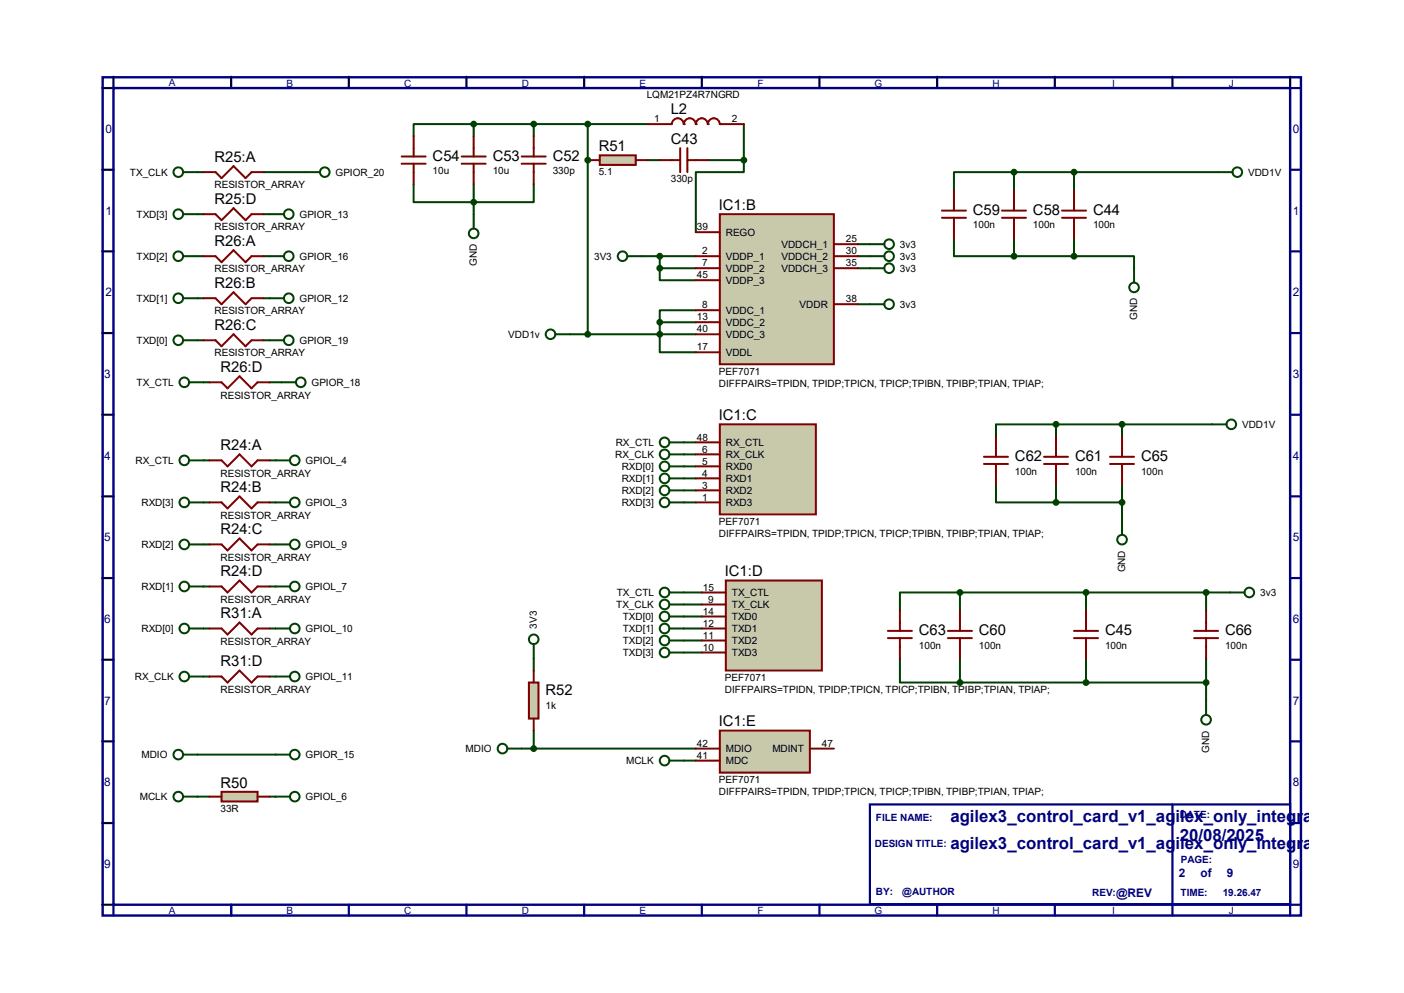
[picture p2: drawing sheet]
<svg xmlns="http://www.w3.org/2000/svg" width="297mm" height="210mm" viewBox="0 0 297 210" stroke-linecap="round" stroke-linejoin="round" font-family="sans-serif">
<path d="M21.7 16.3h253.5v177.3h-253.5zM24 18.6h248.9v172.7h-248.9z" fill="none" stroke="#000080" stroke-width=".51"/>
<g fill="none" stroke="#000080" stroke-width=".47">
<path d="M24 16.3v2.3h-2.3M48.9 16.3v2.3M73.8 16.3v2.3M98.7 16.3v2.3M123.6 16.3v2.3M148.5 16.3v2.3M173.4 16.3v2.3M198.2 16.3v2.3M223.1 16.3v2.3M248 16.3v2.3M272.9 16.3v2.3h2.3M21.7 35.9h2.3"/>
<path d="M272.9 35.9h2.3M21.7 53.2h2.3M272.9 53.2h2.3M21.7 70.4h2.3M272.9 70.4h2.3M21.7 87.7h2.3M272.9 87.7h2.3M21.7 105h2.3M272.9 105h2.3M21.7 122.3h2.3M21.7 139.5h2.3M272.9 122.3h2.3"/>
<path d="M272.9 139.5h2.3M21.7 156.8h2.3M272.9 156.8h2.3M21.7 174.1h2.3M272.9 174.1h2.3M21.7 191.3h2.3v2.3M48.9 191.3v2.3M73.8 191.3v2.3M98.7 191.3v2.3M123.6 191.3v2.3M148.5 191.3v2.3M173.4 191.3v2.3"/>
<path d="M198.2 191.3v2.3M223.1 191.3v2.3M248 191.3v2.3M275.2 191.3h-2.3v2.3"/>
</g>
<g fill="none" stroke="#000" stroke-width=".21">
<path d="M21.5 18.6h2.3M24 16.1v2.3M48.9 16.1v2.3M73.8 16.1v2.3M98.7 16.1v2.3M123.6 16.1v2.3M148.5 16.1v2.3M173.4 16.1v2.3M198.2 16.1l.1 2.3M223.1 16.1l.1 2.3M248 16.1l.1 2.3M272.9 16.1l.1 2.3"/>
<path d="M21.5 35.9h2.3M21.5 53.2h2.3M21.5 70.4h2.3M21.5 87.7h2.3M21.5 105h2.3M21.5 122.3h2.3M21.5 139.5h2.3M21.5 156.8h2.3M21.5 174.1h2.3M21.5 191.3h2.3"/>
</g>
<path d="M184 170.1h88.9v21.1h-88.9z" fill="#fff" stroke="#000080" stroke-width=".47"/>
<path d="M248 170.1v21.1" fill="none" stroke="#000080" stroke-width=".47"/>
<g fill="none" stroke="#004000" stroke-width=".42">
<path d="M87.5 38.9v3.9h12.7M100.2 26.2h-12.7v2.6M100.2 26.2h36.8M100.2 26.2v2.6M100.2 38.9v3.9M112.9 38.9v3.9h-12.7M112.9 26.2v2.6M124.3 26.2v7.7M137 33.9h2.6M149.7 33.9h7.7M157.4 33.9v2.5h-10.2v12.7M157.4 26.2v7.7"/>
<path d="M181.5 56.7h2.5M181.5 54.2h2.5M181.5 51.6h2.5M139.6 70.7v3.8h7.6M139.6 68.2h7.6M139.6 68.2v2.5M139.6 70.7h7.6M147.2 65.6h-7.6v2.6M181.5 64.3h2.5M144.7 98.6h2.5M144.7 96.1h2.5M144.7 93.6h2.5"/>
<path d="M144.7 106.3h2.5M144.7 103.7h2.5M144.7 101.2h2.5M144.7 138h3.8M144.7 135.5h3.8M144.7 132.9h3.8M144.7 130.4h3.8M144.7 127.8h3.8M144.7 125.3h3.8M144.7 160.9h2.5"/>
</g>
<circle cx="124.3" cy="33.9" r=".21" fill="#004000"/>
<g fill="none" stroke="#004000" stroke-width=".42">
<path d="M41.8 36.4h1.3M55.8 36.4h8.8M124.3 33.9v36.8M214.5 36.4h-12.7v3.8M214.5 36.4v3.8M214.5 36.4h43.2M227.2 36.4v3.8M41.8 54.2h1.3M41.8 45.3h1.3M55.8 54.2h1.2M55.8 45.3h1.2M100.2 42.8v2.5"/>
<path d="M135.8 54.2h11.4M139.6 56.7v2.6h7.6M139.6 54.2v2.5M139.6 56.7h7.6M201.8 50.4v3.8h12.7M214.5 50.4v3.8M214.5 54.2h12.7M227.2 54.2h12.7v2.5M227.2 50.4v3.8M41.8 63.1h1.3M41.8 72h1.3M55.8 63.1h1.2"/>
<path d="M55.8 72h1.2M120.5 70.7h19.1M43.1 97.4h1.2M43.1 80.9h1.2M57 97.4h1.3M57 80.9h2.6M223.4 89.7h-12.7v2.6M223.4 89.7h33M223.4 89.7v2.6M237.4 89.7v2.6M43.1 106.3h1.2M43.1 115.1h1.2"/>
<path d="M57 106.3h1.3M57 115.1h1.3M210.7 102.4v3.9h12.7M223.4 102.4v3.9M223.4 106.3h14M237.4 102.4v7.7M43.1 124h1.2M43.1 132.9h1.2M57 124h1.3M57 132.9h1.3M112.9 139.3v2.5M190.4 139.3v5.1h12.7"/>
<path d="M203.1 125.3h-12.7v3.8M203.1 125.3h57.1M203.1 125.3v3.8M203.1 139.3v5.1M229.7 125.3v3.8M229.7 139.3v5.1M255.1 125.3v3.8M255.1 139.3v8.9M41.8 159.6h16.5M43.1 143.1h1.2M57 143.1h1.3M110.4 158.3h36.8"/>
<path d="M112.9 154.5v3.8M203.1 144.4h52M41.8 168.5h2.5M57 168.5h1.3"/>
</g>
<path d="M152.3 45.3h24.1v31.7h-24.1z" fill="#c8c8aa" stroke="#800000" stroke-width=".42"/>
<path d="M147.2 54.2h5.1M147.2 56.7h5.1M147.2 49.1h5.1M147.2 59.3h5.1M176.4 54.2h5.1M176.4 56.7h5.1M176.4 51.6h5.1M147.2 65.6h5.1M147.2 68.2h5.1M147.2 74.5h5.1M147.2 70.7h5.1M176.4 64.3h5.1" fill="none" stroke="#800000" stroke-width=".42"/>
<path d="M152.3 89.7h20.3v19.1h-20.3z" fill="#c8c8aa" stroke="#800000" stroke-width=".42"/>
<path d="M147.2 98.6h5.1M147.2 96.1h5.1M147.2 93.6h5.1M147.2 103.7h5.1M147.2 101.2h5.1M147.2 106.3h5.1" fill="none" stroke="#800000" stroke-width=".42"/>
<path d="M153.5 122.8h20.4v19h-20.4z" fill="#c8c8aa" stroke="#800000" stroke-width=".42"/>
<path d="M148.5 127.8h5M148.5 138h5M148.5 135.5h5M148.5 132.9h5M148.5 130.4h5M148.5 125.3h5" fill="none" stroke="#800000" stroke-width=".42"/>
<path d="M152.3 154.5h19v8.9h-19z" fill="#c8c8aa" stroke="#800000" stroke-width=".42"/>
<path d="M142.1 26.2a1.27 1.27 0 0 1 1.3-1.2 1.27 1.27 0 0 1 1.3 1.2M147.2 158.3h5.1M171.3 158.3h5.1M147.2 160.9h5.1" fill="none" stroke="#800000" stroke-width=".42"/>
<g fill="none" stroke="#004000" stroke-width=".42">
<path d="M141.6 98.6h3.1M141.6 96.1h3.1M141.6 93.6h3.1M141.6 106.3h3.1M141.6 103.7h3.1M141.6 101.2h3.1M141.6 138h3.1M141.6 135.5h3.1M141.6 132.9h3.1M141.6 130.4h3.1M141.6 127.8h3.1M141.6 125.3h3.1"/>
<path d="M107.3 158.3h3.1M141.6 160.9h3.1"/>
<circle cx="140.6" cy="93.6" r="1.02"/>
<circle cx="140.6" cy="96.1" r="1.02"/>
<circle cx="140.6" cy="98.6" r="1.02"/>
<circle cx="140.6" cy="106.3" r="1.02"/>
<circle cx="140.6" cy="103.7" r="1.02"/>
<circle cx="140.6" cy="101.2" r="1.02"/>
<circle cx="140.6" cy="127.8" r="1.02"/>
<circle cx="140.6" cy="125.3" r="1.02"/>
<circle cx="140.6" cy="138" r="1.02"/>
<circle cx="140.6" cy="135.5" r="1.02"/>
<circle cx="140.6" cy="130.4" r="1.02"/>
<circle cx="140.6" cy="132.9" r="1.02"/>
<circle cx="106.3" cy="158.3" r="1.02"/>
<circle cx="140.6" cy="160.9" r="1.02"/>
</g>
<circle cx="144.7" cy="26.2" r=".21" fill="#800000"/>
<path d="M144.7 26.2a1.27 1.27 0 0 1 1.2-1.2 1.27 1.27 0 0 1 1.3 1.2" fill="none" stroke="#800000" stroke-width=".42"/>
<circle cx="147.2" cy="26.2" r=".21" fill="#800000"/>
<path d="M147.2 26.2a1.27 1.27 0 0 1 1.3-1.2 1.27 1.27 0 0 1 1.2 1.2" fill="none" stroke="#800000" stroke-width=".42"/>
<circle cx="149.7" cy="26.2" r=".21" fill="#800000"/>
<path d="M149.7 26.2a1.27 1.27 0 0 1 1.3-1.2 1.27 1.27 0 0 1 1.3 1.2" fill="none" stroke="#800000" stroke-width=".42"/>
<circle cx="152.3" cy="26.2" r=".21" fill="#800000"/>
<path d="M137 26.2h5.1M139.6 33.9h4.3M143.9 31.3v5.1M145.4 31.3v5.1M145.4 33.9h4.3M152.3 26.2h5.1M224.7 46.1h5M224.7 44.5h5M227.2 40.2v4.3M227.2 46.1v4.3" fill="none" stroke="#800000" stroke-width=".42"/>
<g fill="none" stroke="#004000" stroke-width=".42">
<path d="M257.7 36.4h3M132.7 54.2h3.1M184 54.2h3.1M184 56.7h3.1M184 51.6h3.1M239.9 56.7v3.1M184 64.3h3.1"/>
<circle cx="261.7" cy="36.4" r="1.02"/>
<circle cx="131.7" cy="54.2" r="1.02"/>
<circle cx="188.1" cy="51.6" r="1.02"/>
<circle cx="188.1" cy="54.2" r="1.02"/>
<circle cx="188.1" cy="56.7" r="1.02"/>
<circle cx="188.1" cy="64.3" r="1.02"/>
<circle cx="239.9" cy="60.8" r="1.02"/>
</g>
<path d="M126.9 32.9h7.6v2h-7.6z" fill="#c8c8aa" stroke="#800000" stroke-width=".42"/>
<g fill="none" stroke="#800000" stroke-width=".42">
<path d="M85 34.6h5M85 33.1h5M87.5 28.8v4.3M87.5 34.6v4.3M97.7 34.6h5M97.7 33.1h5M100.2 28.8v4.3M100.2 34.6v4.3M110.4 34.6h5M110.4 33.1h5M112.9 28.8v4.3M112.9 34.6v4.3"/>
<path d="M124.3 33.9h2.6M134.5 33.9h2.5"/>
</g>
<g fill="#004000" stroke="#004000" stroke-width=".42">
<circle cx="124.3" cy="26.2" r=".51"/>
<circle cx="157.4" cy="33.9" r=".51"/>
<circle cx="112.9" cy="26.2" r=".51"/>
<circle cx="100.2" cy="26.2" r=".51"/>
<circle cx="100.2" cy="42.8" r=".51"/>
<circle cx="139.6" cy="68.2" r=".51"/>
<circle cx="139.6" cy="70.7" r=".51"/>
<circle cx="124.3" cy="33.9" r=".51"/>
</g>
<g fill="none" stroke="#004000" stroke-width=".42">
<path d="M100.2 45.3v3"/>
<circle cx="100.2" cy="49.4" r="1.02"/>
</g>
<path d="M111.9 144.4h2v7.6h-2z" fill="#c8c8aa" stroke="#800000" stroke-width=".42"/>
<g fill="none" stroke="#800000" stroke-width=".42">
<path d="M43.1 36.4h2.5l1.3 1.3 2.5-2.6 2.5 2.6 1.3-1.3h2.6M43.1 45.3h2.5l1.3 1.3 2.5-2.6 2.5 2.6 1.3-1.3h2.6M43.1 54.2h2.5l1.3 1.3 2.5-2.6 2.5 2.6 1.3-1.3h2.6M199.3 46.1h5M199.3 44.5h5M201.8 40.2v4.3M201.8 46.1v4.3M212 46.1h5M212 44.5h5M214.5 40.2v4.3M214.5 46.1v4.3M43.1 63.1h2.5l1.3 1.2 2.5-2.5 2.5 2.5 1.3-1.2h2.6"/>
<path d="M43.1 72h2.5l1.3 1.2 2.5-2.5 2.5 2.5 1.3-1.2h2.6M44.3 97.4h2.6l1.2 1.2 2.6-2.5 2.5 2.5 1.3-1.2h2.5M44.3 80.9h2.6l1.2 1.2 2.6-2.5 2.5 2.5 1.3-1.2h2.5M208.2 98.1h5M208.2 96.6h5M210.7 92.3v4.3M210.7 98.1v4.3M220.9 98.1h5M220.9 96.6h5M223.4 92.3v4.3M223.4 98.1v4.3M234.8 98.1h5.1"/>
<path d="M234.8 96.6h5.1M237.4 92.3v4.3M237.4 98.1v4.3M44.3 106.3h2.6l1.2 1.2 2.6-2.5 2.5 2.5 1.3-1.2h2.5M44.3 115.1h2.6l1.2 1.3 2.6-2.5 2.5 2.5 1.3-1.3h2.5M44.3 124h2.6l1.2 1.3 2.6-2.5 2.5 2.5 1.3-1.3h2.5M44.3 132.9h2.6l1.2 1.3 2.6-2.5 2.5 2.5 1.3-1.3h2.5M187.8 135h5.1M187.8 133.4h5.1M190.4 129.1v4.3M190.4 135v4.3M200.5 135h5.1"/>
<path d="M200.5 133.4h5.1M203.1 129.1v4.3M203.1 135v4.3M227.2 135h5.1M227.2 133.4h5.1M229.7 129.1v4.3M229.7 135v4.3M252.6 135h5.1M252.6 133.4h5.1M255.1 129.1v4.3M255.1 135v4.3M44.3 143.1h2.6l1.2 1.3 2.6-2.6 2.5 2.6 1.3-1.3h2.5"/>
<path d="M112.9 141.8v2.6M112.9 152v2.5"/>
</g>
<g fill="#004000" stroke="#004000" stroke-width=".42">
<circle cx="112.9" cy="158.3" r=".51"/>
<circle cx="227.2" cy="54.2" r=".51"/>
<circle cx="214.5" cy="54.2" r=".51"/>
<circle cx="227.2" cy="36.4" r=".51"/>
<circle cx="214.5" cy="36.4" r=".51"/>
<circle cx="255.1" cy="144.4" r=".51"/>
<circle cx="255.1" cy="125.3" r=".51"/>
<circle cx="139.6" cy="54.2" r=".51"/>
<circle cx="139.6" cy="56.7" r=".51"/>
<circle cx="124.3" cy="70.7" r=".51"/>
<circle cx="229.7" cy="144.4" r=".51"/>
<circle cx="229.7" cy="125.3" r=".51"/>
<circle cx="237.4" cy="89.7" r=".51"/>
<circle cx="237.4" cy="106.3" r=".51"/>
<circle cx="223.4" cy="106.3" r=".51"/>
<circle cx="223.4" cy="89.7" r=".51"/>
<circle cx="203.1" cy="125.3" r=".51"/>
<circle cx="203.1" cy="144.4" r=".51"/>
</g>
<g fill="none" stroke="#004000" stroke-width=".42">
<path d="M38.7 36.4h3.1M38.7 45.3h3.1M38.7 54.2h3.1M57 45.3h3.1M57 54.2h3.1M38.7 63.1h3.1M38.7 72h3.1M57 63.1h3.1M57 72h3.1M117.5 70.7h3M40 80.9h3.1M40 97.4h3.1"/>
<path d="M58.3 97.4h3M59.6 80.9h3M256.4 89.7h3.1M40 106.3h3.1M40 115.1h3.1M58.3 106.3h3M58.3 115.1h3M237.4 110.1v3M40 124h3.1M40 132.9h3.1M58.3 124h3M58.3 132.9h3"/>
<path d="M112.9 136.2v3.1M260.2 125.3h3.1M38.7 159.6h3.1M40 143.1h3.1M58.3 143.1h3M58.3 159.6h3M255.1 148.2v3M38.7 168.5h3.1M58.3 168.5h3"/>
<circle cx="37.7" cy="36.4" r="1.02"/>
<circle cx="37.7" cy="45.3" r="1.02"/>
<circle cx="37.7" cy="54.2" r="1.02"/>
<circle cx="61.1" cy="54.2" r="1.02"/>
<circle cx="61.1" cy="45.3" r="1.02"/>
<circle cx="37.7" cy="72" r="1.02"/>
<circle cx="37.7" cy="63.1" r="1.02"/>
<circle cx="61.1" cy="72" r="1.02"/>
<circle cx="61.1" cy="63.1" r="1.02"/>
<circle cx="116.5" cy="70.7" r="1.02"/>
<circle cx="39" cy="80.9" r="1.02"/>
<circle cx="39" cy="97.4" r="1.02"/>
<circle cx="62.4" cy="97.4" r="1.02"/>
<circle cx="63.6" cy="80.9" r="1.02"/>
<circle cx="260.5" cy="89.7" r="1.02"/>
<circle cx="39" cy="106.3" r="1.02"/>
<circle cx="39" cy="115.1" r="1.02"/>
<circle cx="62.4" cy="106.3" r="1.02"/>
<circle cx="62.4" cy="115.1" r="1.02"/>
<circle cx="237.4" cy="114.1" r="1.02"/>
<circle cx="39" cy="132.9" r="1.02"/>
<circle cx="39" cy="124" r="1.02"/>
<circle cx="62.4" cy="124" r="1.02"/>
<circle cx="62.4" cy="132.9" r="1.02"/>
<circle cx="112.9" cy="135.2" r="1.02"/>
<circle cx="264.3" cy="125.3" r="1.02"/>
<circle cx="37.7" cy="159.6" r="1.02"/>
<circle cx="39" cy="143.1" r="1.02"/>
<circle cx="62.4" cy="159.6" r="1.02"/>
<circle cx="62.4" cy="143.1" r="1.02"/>
<circle cx="255.1" cy="152.2" r="1.02"/>
<circle cx="37.7" cy="168.5" r="1.02"/>
<circle cx="62.4" cy="168.5" r="1.02"/>
</g>
<path d="M46.9 167.5h7.6v2h-7.6z" fill="#c8c8aa" stroke="#800000" stroke-width=".42"/>
<path d="M44.3 168.5h2.6M54.5 168.5h2.5" fill="none" stroke="#800000" stroke-width=".42"/>
<g fill="none" stroke="#004000" stroke-width=".42">
<path d="M64.6 36.4h3.1"/>
<circle cx="68.7" cy="36.4" r="1.02"/>
</g>
<g font-size="3.6" fill="#000080">
<text x="201" y="173.8">agilex3_control_card_v1_agilex_only_integrated_magneti</text>
<text x="201" y="179.6">agilex3_control_card_v1_agilex_only_integrated_magneti</text>
<text x="249.6" y="177.8">20/08/2025</text>
</g>
<g font-size="3.1">
<text x="141.9" y="24.1">L2</text>
<text x="45.4" y="34.2">R25:A</text>
<text x="91.5" y="34">C54</text>
<text x="104.2" y="34">C53</text>
<text x="116.9" y="34">C52</text>
<text x="126.7" y="32">R51</text>
<text x="141.9" y="30.4">C43</text>
<text x="45.4" y="43.1">R25:D</text>
<text x="152.1" y="44.4">IC1:B</text>
<text x="205.8" y="45.4">C59</text>
<text x="218.5" y="45.4">C58</text>
<text x="231.2" y="45.4">C44</text>
<text x="45.4" y="52">R26:A</text>
<text x="45.4" y="60.9">R26:B</text>
<text x="45.4" y="69.8">R26:C</text>
<text x="46.7" y="78.7">R26:D</text>
<text x="152.1" y="88.9">IC1:C</text>
<text x="46.7" y="95.2">R24:A</text>
<text x="214.7" y="97.5">C62</text>
<text x="227.4" y="97.5">C61</text>
<text x="241.4" y="97.5">C65</text>
<text x="46.7" y="104.1">R24:B</text>
<text x="46.7" y="113">R24:C</text>
<text x="46.7" y="121.9">R24:D</text>
<text x="153.3" y="121.9">IC1:D</text>
<text x="46.7" y="130.8">R31:A</text>
<text x="194.4" y="134.3">C63</text>
<text x="207.1" y="134.3">C60</text>
<text x="233.8" y="134.3">C45</text>
<text x="259.2" y="134.3">C66</text>
<text x="46.7" y="140.9">R31:D</text>
<text x="115.4" y="147">R52</text>
<text x="152.1" y="153.6">IC1:E</text>
<text x="46.7" y="166.6">R50</text>
</g>
<g font-size="2.5" fill="#000080">
<text x="22.3" y="28.2">0</text>
<text x="273.5" y="28.2">0</text>
<text x="22.3" y="45.4">1</text>
<text x="273.5" y="45.4">1</text>
<text x="22.3" y="62.7">2</text>
<text x="273.5" y="62.7">2</text>
<text x="22.1" y="80">3</text>
<text x="273.5" y="80">3</text>
<text x="22.1" y="97.2">4</text>
<text x="273.5" y="97.2">4</text>
<text x="22.1" y="114.5">5</text>
<text x="273.5" y="114.5">5</text>
<text x="22.1" y="131.8">6</text>
<text x="273.5" y="131.8">6</text>
<text x="22.1" y="149.1">7</text>
<text x="273.5" y="149.1">7</text>
<text x="22.1" y="166.3">8</text>
<text x="273.5" y="166.3">8</text>
<text x="22.1" y="183.6">9</text>
<text x="249.4" y="185.5">2</text>
<text x="254" y="185.5">of</text>
<text x="259.5" y="185.5">9</text>
<text x="273.5" y="183.6">9</text>
<text x="236.1" y="189.6">@REV</text>
</g>
<g font-size="2.1" fill="#000080">
<text x="35.7" y="18.1">A</text>
<text x="60.6" y="18.4">B</text>
<text x="85.5" y="18.4">C</text>
<text x="110.4" y="18.4">D</text>
<text x="135.3" y="18.4">E</text>
<text x="160.3" y="18.4">F</text>
<text x="185" y="18.4">G</text>
<text x="209.9" y="18.4">H</text>
<text x="235.3" y="18.4">I</text>
<text x="260" y="18.4">J</text>
<text x="185.3" y="173.6">FILE NAME:</text>
<text x="249.6" y="173.1">DATE:</text>
<text x="185.1" y="179.1">DESIGN TITLE:</text>
<text x="249.8" y="182.5">PAGE:</text>
<text x="185.3" y="189.4">BY:</text>
<text x="190.9" y="189.4">@AUTHOR</text>
<text x="231.1" y="189.5">REV:</text>
<text x="249.7" y="189.5">TIME:</text>
<text x="258.7" y="189.5">19.26.47</text>
<text x="35.7" y="193.4">A</text>
<text x="60.6" y="193.4">B</text>
<text x="85.5" y="193.4">C</text>
<text x="110.4" y="193.4">D</text>
<text x="135.3" y="193.4">E</text>
<text x="160.3" y="193.4">F</text>
<text x="185" y="193.4">G</text>
<text x="209.9" y="193.4">H</text>
<text x="235.3" y="193.4">I</text>
<text x="260" y="193.4">J</text>
</g>
<g font-size="2.1">
<text x="136.8" y="20.8">LQM21PZ4R7NGRD</text>
<text x="138.4" y="25.9">1</text>
<text x="154.8" y="25.9">2</text>
<text x="27.5" y="37.2">TX_CLK</text>
<text x="45.4" y="39.8">RESISTOR_ARRAY</text>
<text x="71" y="37.2">GPIOR_20</text>
<text x="91.5" y="36.9">10u</text>
<text x="104.2" y="36.9">10u</text>
<text x="116.9" y="36.9">330p</text>
<text x="126.7" y="37">5.1</text>
<text x="141.9" y="38.6">330p</text>
<text x="264" y="37.2">VDD1V</text>
<text x="28.9" y="46.1">TXD[3]</text>
<text x="63.4" y="46.1">GPIOR_13</text>
<text x="45.4" y="48.7">RESISTOR_ARRAY</text>
<text x="147.4" y="48.7">39</text>
<text x="148.5" y="53.8">2</text>
<text x="153.5" y="49.9">REGO</text>
<text x="165.3" y="52.4">VDDCH_1</text>
<text x="178.9" y="51.3">25</text>
<text x="178.9" y="53.8">30</text>
<text x="190.4" y="52.4">3v3</text>
<text x="205.8" y="48.3">100n</text>
<text x="218.5" y="48.3">100n</text>
<text x="231.2" y="48.3">100n</text>
<text x="28.9" y="54.9">TXD[2]</text>
<text x="45.4" y="57.6">RESISTOR_ARRAY</text>
<text x="63.4" y="54.9">GPIOR_16</text>
<text x="100.9" y="56.3" transform="rotate(-90 100.9 56.3)">GND</text>
<text x="125.7" y="54.9">3V3</text>
<text x="147.4" y="58.9">45</text>
<text x="148.5" y="56.3">7</text>
<text x="153.5" y="54.9">VDDP_1</text>
<text x="153.5" y="57.5">VDDP_2</text>
<text x="165.3" y="54.9">VDDCH_2</text>
<text x="165.3" y="57.5">VDDCH_3</text>
<text x="178.9" y="56.3">35</text>
<text x="190.4" y="57.5">3v3</text>
<text x="190.4" y="54.9">3v3</text>
<text x="28.9" y="63.8">TXD[1]</text>
<text x="63.4" y="63.8">GPIOR_12</text>
<text x="148.5" y="65.2">8</text>
<text x="153.5" y="60">VDDP_3</text>
<text x="169.2" y="65.1">VDDR</text>
<text x="178.9" y="64">38</text>
<text x="190.4" y="65.1">3v3</text>
<text x="45.4" y="66.5">RESISTOR_ARRAY</text>
<text x="107.5" y="71.5">VDD1v</text>
<text x="147.4" y="67.8">13</text>
<text x="147.4" y="70.3">40</text>
<text x="153.5" y="66.4">VDDC_1</text>
<text x="153.5" y="68.9">VDDC_2</text>
<text x="153.5" y="71.5">VDDC_3</text>
<text x="240.6" y="67.7" transform="rotate(-90 240.6 67.7)">GND</text>
<text x="28.9" y="72.7">TXD[0]</text>
<text x="45.4" y="75.4">RESISTOR_ARRAY</text>
<text x="63.4" y="72.7">GPIOR_19</text>
<text x="147.4" y="74.1">17</text>
<text x="153.5" y="75.3">VDDL</text>
<text x="28.9" y="81.6">TX_CTL</text>
<text x="65.9" y="81.6">GPIOR_18</text>
<text x="152.1" y="79.2">PEF7071</text>
<text x="152.1" y="81.7">DIFFPAIRS=TPIDN, TPIDP;TPICN, TPICP;TPIBN, TPIBP;TPIAN, TPIAP;</text>
<text x="46.7" y="84.3">RESISTOR_ARRAY</text>
<text x="130.3" y="94.3">RX_CTL</text>
<text x="147.4" y="93.2">48</text>
<text x="148.5" y="95.7">6</text>
<text x="153.5" y="94.3">RX_CTL</text>
<text x="262.8" y="90.5">VDD1V</text>
<text x="28.7" y="98.1">RX_CTL</text>
<text x="46.7" y="100.8">RESISTOR_ARRAY</text>
<text x="64.6" y="98.1">GPIOL_4</text>
<text x="130.1" y="96.9">RX_CLK</text>
<text x="131.5" y="101.9">RXD[1]</text>
<text x="131.5" y="99.4">RXD[0]</text>
<text x="148.5" y="100.8">4</text>
<text x="148.5" y="98.3">5</text>
<text x="153.5" y="101.9">RXD1</text>
<text x="153.5" y="99.4">RXD0</text>
<text x="153.5" y="96.9">RX_CLK</text>
<text x="214.7" y="100.4">100n</text>
<text x="227.4" y="100.4">100n</text>
<text x="241.4" y="100.4">100n</text>
<text x="29.9" y="107">RXD[3]</text>
<text x="64.6" y="107">GPIOL_3</text>
<text x="131.5" y="107">RXD[3]</text>
<text x="131.5" y="104.5">RXD[2]</text>
<text x="148.5" y="103.3">3</text>
<text x="148.5" y="105.9">1</text>
<text x="153.5" y="104.5">RXD2</text>
<text x="153.5" y="107">RXD3</text>
<text x="46.7" y="109.7">RESISTOR_ARRAY</text>
<text x="152.1" y="111">PEF7071</text>
<text x="152.1" y="113.5">DIFFPAIRS=TPIDN, TPIDP;TPICN, TPICP;TPIBN, TPIBP;TPIAN, TPIAP;</text>
<text x="29.9" y="115.9">RXD[2]</text>
<text x="46.7" y="118.6">RESISTOR_ARRAY</text>
<text x="64.6" y="115.9">GPIOL_9</text>
<text x="29.9" y="124.8">RXD[1]</text>
<text x="64.6" y="124.8">GPIOL_7</text>
<text x="148.7" y="124.9">15</text>
<text x="238" y="121.1" transform="rotate(-90 238 121.1)">GND</text>
<text x="46.7" y="127.5">RESISTOR_ARRAY</text>
<text x="130.3" y="128.6">TX_CLK</text>
<text x="130.5" y="126.1">TX_CTL</text>
<text x="131.7" y="131.1">TXD[0]</text>
<text x="148.7" y="130">14</text>
<text x="149.8" y="127.5">9</text>
<text x="154.8" y="128.6">TX_CLK</text>
<text x="154.8" y="131.1">TXD0</text>
<text x="154.8" y="126.1">TX_CTL</text>
<text x="266.6" y="126.1">3v3</text>
<text x="29.9" y="133.7">RXD[0]</text>
<text x="46.7" y="136.4">RESISTOR_ARRAY</text>
<text x="64.6" y="133.7">GPIOL_10</text>
<text x="113.6" y="132.9" transform="rotate(-90 113.6 132.9)">3V3</text>
<text x="131.7" y="136.2">TXD[2]</text>
<text x="131.7" y="133.7">TXD[1]</text>
<text x="148.7" y="137.6">10</text>
<text x="148.7" y="135.1">11</text>
<text x="148.7" y="132.5">12</text>
<text x="154.8" y="136.2">TXD2</text>
<text x="154.8" y="133.7">TXD1</text>
<text x="194.4" y="137.2">100n</text>
<text x="207.1" y="137.2">100n</text>
<text x="233.8" y="137.2">100n</text>
<text x="259.2" y="137.2">100n</text>
<text x="28.5" y="143.8">RX_CLK</text>
<text x="64.6" y="143.8">GPIOL_11</text>
<text x="131.7" y="138.8">TXD[3]</text>
<text x="153.3" y="144">PEF7071</text>
<text x="154.8" y="138.8">TXD3</text>
<text x="46.7" y="146.5">RESISTOR_ARRAY</text>
<text x="115.4" y="149.9">1k</text>
<text x="153.3" y="146.5">DIFFPAIRS=TPIDN, TPIDP;TPICN, TPICP;TPIBN, TPIBP;TPIAN, TPIAP;</text>
<text x="29.9" y="160.4">MDIO</text>
<text x="64.6" y="160.4">GPIOR_15</text>
<text x="98.5" y="159.1">MDIO</text>
<text x="132.5" y="161.6">MCLK</text>
<text x="147.4" y="160.5">41</text>
<text x="147.4" y="157.9">42</text>
<text x="153.5" y="161.6">MDC</text>
<text x="153.5" y="159.1">MDIO</text>
<text x="163.4" y="159.1">MDINT</text>
<text x="173.9" y="157.9">47</text>
<text x="255.8" y="159.2" transform="rotate(-90 255.8 159.2)">GND</text>
<text x="152.1" y="165.6">PEF7071</text>
<text x="29.6" y="169.2">MCLK</text>
<text x="46.7" y="171.7">33R</text>
<text x="64.6" y="169.2">GPIOL_6</text>
<text x="152.1" y="168.1">DIFFPAIRS=TPIDN, TPIDP;TPICN, TPICP;TPIBN, TPIBP;TPIAN, TPIAP;</text>
</g>
</svg>
